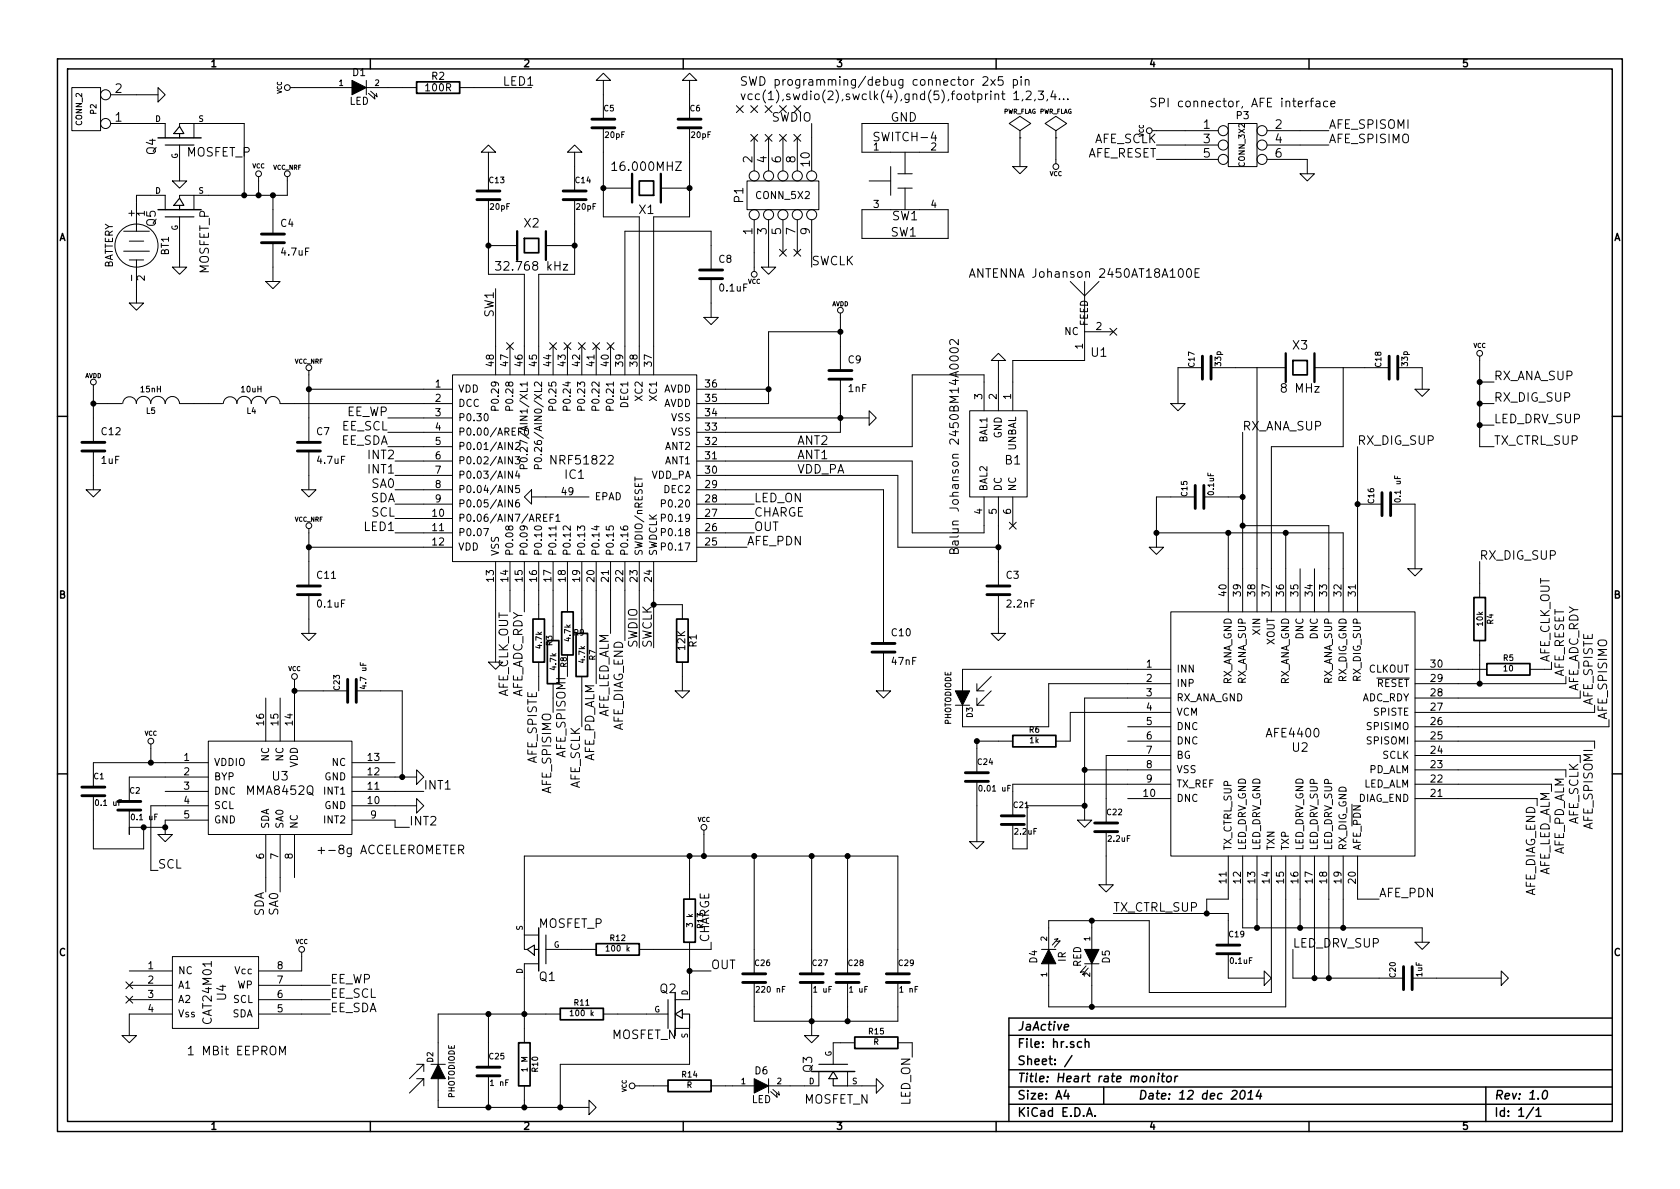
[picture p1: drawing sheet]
<svg xmlns="http://www.w3.org/2000/svg" width="297mm" height="210mm" viewBox="0 0 297 210" stroke-linecap="round" stroke-linejoin="round" font-family="sans-serif">
<g fill="none" stroke="#000" stroke-width=".25">
<path d="M10.2 10.4h276.6v189.7h-276.6zM11.9 12.2h273.2v186.1h-273.2zM65.5 10.4v1.8M120.8 10.4v1.8M176.1 10.4v1.8M231.4 10.4v1.8M27.9 37.1h7.7M27.9 24.4h7.7M10.2 73.6h1.7M285.1 73.6h1.7M10.2 136.8h1.7M285.1 136.8h1.7"/>
<path d="M95.2 164.1v7.6M119.4 175.5v7.6M65.5 198.3v1.8M120.8 198.3v1.8M143.5 189.5h7.6M176.1 198.3v1.8M178.4 183.1h106.7M178.4 189.2h106.7M178.4 195.3h106.7M178.4 192.2h106.7M188.2 181.7l.7-.2v-.3h-.6l-.2 .8 .2 .2 .5-.1M188.5 192.8l-.4 1h1"/>
<path d="M188.8 193.3v1.1M189.5 186.7l-1.3 1.9M191.2 184.3a.48 .48 0 0 0-.6 0v.8l.2 .1 .4-.1M191.9 184.3a.36 .36 0 0 1 .6 .1v.8M191.9 183.7v1.5M192.1 197.4l.5-1.5 .5 1.5M192.3 197h.7M193.6 197.3v.1M195.1 192.2v3.1M203.4 190.4l.3-.1 .3 .1v.9M203.5 190.3l-.2 1M204.8 190.3l-.1 1"/>
<path d="M204.9 189.8v.1M205.4 190.3h.5M205.6 189.8l-.1 1.3 .3 .2M206.4 190.4l.3-.1 .4 .1v.6l-.4 .3-.4-.1zM207.8 190.3l-.1 1M208.2 190.3l-.3 .1-.2 .2M219.6 192.9l.2-.1a.88 .88 0 0 1-.3 1.6l-.2-.3a1.17 1.17 0 0 1 .3-1.2zM220.6 194.4h.9M220.7 193.3l.5-.5-.1 1.6M222.6 192.8l-.5 1h1M222.9 193.3l-.1 1.1M231.4 198.3v1.8"/>
<path d="M262.7 192.2v6.1M271.1 195.8l-1.3 2M271.6 196.3l.4-.4v1.5M271.6 197.4h.9M272.9 193l.4-.2a.88 .88 0 0 1-.3 1.6l-.3-.3a1.19 1.19 0 0 1 .2-1.1zM285.1 180h-106.7v18.3"/>
</g>
<g fill="none" stroke="#000" stroke-width=".18">
<path d="M12.7 15.5h5.1v7.6h-5.1zM19.6 16.8h8.3M27.9 15.5l1.3 1.3-1.3 1.2zM51.3 15.5h10.9M64.8 14.2v2.6M64.8 15.5h8.9M65.2 16.5l1.1 1-.1-.6M65.5 16.1l1.2 1-.2-.6M81.3 15.5h12.7M106.7 12.9l1.2 1.3h-2.5zM106.7 14.2v6.9M120.6 14.2l1.3-1.3 1.3 1.3z"/>
<path d="M121.9 14.2v6.9M130.2 18.7l1.2 1.2M131.4 18.7l-1.2 1.2M132.7 18.7l1.3 1.2M134 18.7l-1.3 1.2M135.3 18.7l1.2 1.2M136.5 18.7l-1.2 1.2M137.8 18.7l1.2 1.2M139 18.7l-1.2 1.2M140.4 18.7l1.2 1.2M141.6 18.7l-1.2 1.2M173.8 13.7l.2-.1h.4l.2 .1 .1 .3-.1 .2-.9 .9h1"/>
<path d="M175.2 14.1l.8 1M176 14.1l-.8 1M177.3 13.6h-.7l-.1 .7 .2-.2 .5 .1 .2 .2-.1 .6-.2 .1-.6-.1M179.2 14.1a.48 .48 0 0 1 .6 .1v.8l-.2 .1-.4-.1M179.2 14.1v1.5M179.2 16.5l.5-.4v1.5M179.2 17.6h.9M180.5 13.6v.1M180.5 14.1v1M180.8 17.5l-.1 .4M181.3 14.2l.1-.1a.36 .36 0 0 1 .5 .2v.8M181.3 14.1v1"/>
<path d="M181.4 16.3l.3-.2h.3l.2 .2 .1 .2-.1 .3-.8 .8h.9M183 17.5l-.1 .4M183.6 16.1h.9l-.5 .6 .4 .1v.7l-.2 .1-.6-.1M185.2 17.5l-.1 .4M186.2 16l-.4 1.1h1M186.5 16.6v1M187.3 17.5v.1M188.1 17.5v.1M188.8 17.5v.1M231.3 17.9l-.2 .1-.2 .2M231.6 17.9h.6M232.2 17.4h-.3v.2v1.3"/>
<path d="M232.7 18h.6l.1 .9M233.4 18.3h-.5a.3 .3 0 0 0-.3 .3 .3 .3 0 0 0 .3 .3l.5-.1M234.7 18a.48 .48 0 0 0-.6 0v.8l.2 .1 .4-.1M235.3 18.4l.7-.1v-.3l-.5-.1-.2 .2 .1 .7h.6M19.6 21.8h9.6v2.6M29.2 37.1v-2.6h-5.1v6.4M30.5 32h2.5l-1.3 1.3zM31.7 25.6v6.4M31.7 38.3v8.9M34.3 34.5h-2.6v.5M34.3 21.8h-2.6v.5M34.3 21.8h8.9v12.7"/>
<path d="M34.3 21.8v2.6M34.3 34.5v2.6M45.7 31.2v3.3M48.3 34.5v6.9M50.8 31.2v3.3h-16.5M86.4 25.6l1.2 1.3h-2.5zM86.4 35.3v13.2h6.3v17.8M86.4 26.9v6.9M101.6 25.6l1.3 1.3h-2.6zM101.6 35.3v13.2h-6.4v17.8M101.6 26.9v6.9M106.7 22.6v15.7h6.3v28"/>
<path d="M106.7 33.3h5.1M108.2 29.1l.4-.5v1.5M108.2 30.1h.9M116.8 33.3h5.1M121.9 22.6v15.7h-6.3v28M132.1 32h12.7v5.1h-12.7zM132.7 23.8l1.3 1.2M133.3 38.9v9.1M133.3 24.4v5.8M134 23.8l-1.3 1.2M135.3 23.8l1.2 1.2M135.9 24.4v5.8"/>
<path d="M135.9 38.9v8.3M136.5 23.8l-1.2 1.2M137.8 23.8l1.2 1.2M138.4 24.4v5.8M138.4 38.9v5.8M139 23.8l-1.2 1.2M140.4 23.8l1.2 1.2M141 24.4v5.8M141 38.9v5.8M141.6 23.8l-1.2 1.2M143.5 21.8v8.4M143.5 38.9v5.8"/>
<path d="M152.4 37.1h15.2v5.1h-15.2zM152.4 21.8h15.2v5.1h-15.2zM153.7 32h3.8M157.5 29.5v5M158.7 33.3h2.6M158.7 30.7h2.6M160 26.9v3.8M160 33.3v3.8M179.1 29.5h2.5l-1.3 1.2zM180.3 24.4h.1M180.3 23.1l1.9-1.3-1.9-1.2-1.9 1.2 1.9 1.3v1.3M180.3 24.4v5.1"/>
<path d="M186.7 24.4h.1M186.7 23.1l1.9-1.3-1.9-1.2-1.9 1.2 1.9 1.3v1.3M186.7 24.4v4.6M204.5 23.1h10.9M204.5 25.6h10.9M204.5 28.2h10.9M217.2 21.8h5v7.7h-5zM224 23.1h10.9M224 25.6h10.9M224 28.2h7.1v2.5M229.9 30.7h2.5l-1.3 1.3zM21.9 40.9h4.5"/>
<path d="M21.9 44.4h4.5M22.9 53.6h2.5l-1.3 1.3zM22.9 42.6h2.5M22.9 46h2.5M24.1 46v7.6M30.5 47.2h2.5l-1.3 1.3zM47 49.8h2.5l-1.2 1.2zM48.3 42.9v6.9M86.4 43.4h5M87.6 46.2h.9l-.5 .6 .5 .2v.6l-.3 .2-.6-.2M87.6 51v15.3M96.5 43.4h5.1"/>
<path d="M99.6 46.8h.8l-.8 1h.8M124.5 56.1h2.5l-1.3 1.3zM125.7 47.7v-6.8h-15.2v25.4M125.7 49.3v6.8M134.6 47.2h2.6l-1.3 1.3zM137.8 44.1l1.2 1.2M139 44.1l-1.2 1.2M140.4 44.1l1.2 1.2M141.6 44.1l-1.2 1.2M148.6 55.4v10.1M148.6 58.7h-12.7v12.7h-12.7M171.4 49l.5-1.5 .5 1.5"/>
<path d="M171.5 48.6h.8M189.2 49.8l2.6 2.5 2.5-2.5M191.8 49.8v13.9h-12.7v8.9M191.8 58.7h5M196.2 58.1l1.3 1.2M197.5 58.1l-1.3 1.2M210 47.6l.2-.1a.86 .86 0 0 1 .5 .7 .86 .86 0 0 1-.4 .8 .82 .82 0 0 1-.6-.6 .82 .82 0 0 1 .3-.8zM211.3 48.3h.5M212 47.5h-.7v1.5h.7M16.5 68.1v10.1M16.5 71.4h5.1M16.5 79.8v6.8"/>
<path d="M21.7 71.3a1.19 1.19 0 0 1 1.2-1.1 1.19 1.19 0 0 1 1.2 1.2M24.1 71.3a1.27 1.27 0 0 1 1.3-1.2 1.27 1.27 0 0 1 1.2 1.3M26.6 71.3a1.27 1.27 0 0 1 1.3-1.2 1.27 1.27 0 0 1 1.3 1.3M29.2 71.3a1.24 1.24 0 0 1 1.3-1.2 1.24 1.24 0 0 1 1.2 1.3h7.7M39.5 71.3a1.19 1.19 0 0 1 1.2-1.1 1.19 1.19 0 0 1 1.2 1.2M41.9 71.3a1.27 1.27 0 0 1 1.3-1.2 1.27 1.27 0 0 1 1.2 1.3M44.4 71.3a1.27 1.27 0 0 1 1.3-1.2 1.27 1.27 0 0 1 1.3 1.3M47 71.3a1.24 1.24 0 0 1 1.3-1.2 1.24 1.24 0 0 1 1.2 1.3M49.5 71.4h30.5M54.6 65.5v12.7M54.6 79.8v6.8M54.6 68.8h25.4"/>
<path d="M68.6 73.9h11.4M68.6 76.4h11.4M68.6 79h11.4M80 66.3h43.2v33h-43.2zM85.7 73.3l.2-.2a.67 .67 0 0 1 .4 .7 .67 .67 0 0 1-.4 .6l-.2-.1-.1-.4zM87.5 72.5v-.6h-.5l-.1 .2v.4h1.2M89.6 60.6l1.2 1.2M90.1 72.5l-.1-.6h-.5l-.1 .2v.4h1.3M90.2 61.2v5.1M90.8 60.6l-1.2 1.2M91.2 78.4l.4-.2 .3 .4-.8 .9h.8M97.2 60.6l1.2 1.2"/>
<path d="M97.7 72.5l-.1-.6h-.4l-.2 .2v.4h1.3M97.8 61.2v5.1M98.4 60.6l-1.2 1.2M99.7 60.6l1.2 1.2M100.2 72.5v-.6h-.5l-.1 .2v.4h1.2M100.3 61.2v5.1M100.9 60.6l-1.2 1.2M102.3 60.6l1.2 1.2M102.8 72.5l-.1-.6h-.5l-.1 .2v.4h1.3M102.9 61.2v5.1M103.5 60.6l-1.2 1.2M104.8 60.6l1.2 1.2"/>
<path d="M105.3 72.5v-.6h-.5l-.2 .2v.4h1.3M105.4 61.2v5.1M106 60.6l-1.2 1.2M107.3 60.6l1.3 1.2M107.8 72.5v-.6h-.5l-.1 .2v.4h1.3M107.9 61.2v5.1M108.6 60.6l-1.3 1.2M123.2 68.8h12.7M123.2 73.9h30.5M148.6 67.1v9.3h-25.4M153.7 72.6l1.2 1.3-1.2 1.3zM168 63.2a.98 .98 0 0 1 1.4 .1 .82 .82 0 0 1-.6 .6 .82 .82 0 0 1-.8-.3z"/>
<path d="M168 61.7a.98 .98 0 0 1 1.4 .2 .82 .82 0 0 1-.6 .6 .82 .82 0 0 1-.8-.4zM169.4 60v1l-.8-.9-.2-.1-.3 .1-.2 .2v.4l.2 .2M171.4 72.6h10.2v15.3h-10.2zM174 72.6v-6.3h-12.7v12.7h-38.1M175.3 63.7l1.2-1.2 1.3 1.2zM176.5 63.7v8.9M207 71.4h2.5l-1.2 1.2zM212.6 65h-4.3v6.4M214.1 65h13.2M219.7 76.4v31.8M222.2 65v43.2M232.4 65h13.2"/>
<path d="M237.5 65v14h-12.7v29.2M240 79v29.2M247.1 65h4.4v3.8M250.2 68.8h2.5l-1.2 1.3zM261.6 63v16h2.6M261.6 71.4h2.6M261.6 75.2h2.6M261.6 67.6h2.6M15.2 86.6h2.6l-1.3 1.3zM53.3 86.6h2.6l-1.3 1.3zM54.6 93.5v10.1M54.6 96.8h25.4"/>
<path d="M69.8 81.5h10.2M69.8 84.1h10.2M69.8 86.6h10.2M69.8 89.1h10.2M69.8 91.7h10.2M69.8 94.2h10.2M85.5 93.5h.9l-.6 1.2M87.6 99.3v17.8M90 93.2l.2-.2h.2l.3 .2-.1 .4-.2 .1-.4-.1-.2-.5h-.3l-.1 .1 .1 .5h.3l.2-.2M90.2 99.3v8.9M91.1 80.8h.8l-.5 .4 .4 .2v.5l-.2 .1-.5-.1M91.4 83.3l-.2 .9h.7"/>
<path d="M91.7 88.4l-.3 .1a.87 .87 0 0 0 0 1.2l.4-.2v-.5l-.4-.1-.2 .2M91.7 83.7v.9M91.8 85.8h-.6v.7l.1-.2 .5 .2v.5l-.2 .1-.4-.1M92 81.1a.83 .83 0 0 1 1.2 .1 .69 .69 0 0 1-.6 .5 .69 .69 0 0 1-.7-.5zM92.5 93l.2 .2v.4l-.2 .1h-.4l-.2-.2v-.3l.3-.2a.97 .97 0 0 1 1 .2v.4M92.6 82.9v-.6l-.5-.1-.2 .2v.5h1.3M92.7 87.9l1.3-1.3v2.5zM92.7 99.3v8.9M94 87.9h10.1M94.6 93.2a.83 .83 0 0 1 1.2 .1 .69 .69 0 0 1-.7 .4 .69 .69 0 0 1-.6-.4zM94.6 81.1a.66 .66 0 0 1 .7-.2 .66 .66 0 0 1 .5 .5 .74 .74 0 0 1-1.3-.2zM95.1 82.9v-.6l-.5-.1-.1 .2v.5h1.3"/>
<path d="M95.2 99.3v10.2M96.1 91.5h.4M96.7 90.9h-.6v1.3h.6M97.3 91.5h.4M97.8 99.3v14M97.9 90.9h-.6v1.3M98.3 91.3l.4-.4v1.3M98.3 93.4h-1.3l.4 .3M98.3 92.2h.7M98.3 93v.7M100.3 99.3v8.9M100.8 93v.8l-.9-.8-.3 .2 .1 .5"/>
<path d="M102.1 93.8v-.8l.5 .4 .1-.3h.6l.1 .1-.1 .6M102.9 99.3v12.7M105.4 99.3v21.6M105.5 93v.7l-.9-.3M107.2 93.1v.6h.6l-.1-.2 .1-.4h.5l.2 .1-.2 .5M107.9 99.3v12.7M109.7 93.1l.1 .4a.87 .87 0 0 0 1.2 0l-.1-.4h-.6l-.1 .4 .3 .2M110.5 99.3v14M113 99.3v15.2M115.6 99.3v15.2M116.9 96.7l.7-.1v-.5l-.2-.1h-.5v1.3M116.9 94.1h.7v-.5l-.2-.1h-.5v1.2"/>
<path d="M116.9 91.6l.7-.1v-.4l-.2-.2h-.5v1.3M116.9 89h.7v-.5l-.2-.1h-.5v1.3M123.2 86.6h33v27.2M123.2 81.5h38.1v12.7h12.7v-6.3M123.2 84.1h35.5v12.7h17.8M123.2 89.1h10.1M123.2 91.7h10.1M123.2 94.2h10.1M123.2 96.8h8.9M168.7 97.4a.41 .41 0 0 1 .2-.4 .41 .41 0 0 1 .4 0l.1 .3v.6h-1.5l.1-.7 .2-.2 .4 .2 .1 .7M176.5 87.9v15.7M178.5 92.3l1.2 1.3"/>
<path d="M179.1 87.9v5.1M179.7 92.3l-1.2 1.3M203.2 96.8h2.5l-1.2 1.2zM204.5 94.2h33v14M211.3 87.9h-6.8v8.9M212.9 87.9h6.8M217.2 94.2v14M219.7 93h15.2v15.2M227.3 94.2v14M240 89.1h4.3M245.9 89.1h4.3v11.5M261.6 99.3v6.4"/>
<path d="M53.3 112h2.6l-1.3 1.3zM54.6 105.2v6.8M86.4 117.1h2.5l-1.3 1.3zM95.2 117.1v5.1M100.3 115.8v3.8M102.9 119.6v8.9M115.6 106.9h5v2.6M120.6 117.1v5.1M156.2 115.3v6.9M175.3 112h2.5l-1.3 1.3zM175.3 119.6l-2.6 2.6h1.3M176.5 105.2v6.8"/>
<path d="M207 108.2h43.2v43.2h-43.2zM207 118.4h-36.8v3.8M229.9 100.6v7.6M232.4 100.6v7.6M243.4 119.9h5.8M248.9 100.6h2.6l-1.3 1.2zM250.2 118.4h12.7M261.6 113.3v7.6M270.5 118.4h3.8M26.7 131.6v3.3M29.2 139.9h7.6M36.8 131.1h25.4v16.5h-25.4z"/>
<path d="M36.8 134.9h-20.3v4.3M36.8 137.4h-13.9v4.3M47 123.4v7.7M49.5 123.4v7.7M52.1 120.1v11M52.1 122.2h9.4M62.2 134.9h7.6M62.2 137.4h11.5M62.2 139.9h12.7M63 122.2h8.1v15.2M73.7 136.1l1.2 1.3-1.2 1.3zM119.4 122.2h2.5l-1.3 1.2z"/>
<path d="M154.9 122.2h2.6l-1.3 1.2zM168.9 124.7h2.5M172.7 120.9v1.3M172.7 123.4v1.3M172.7 138.2v10.6M175.3 122.2l-2.6 2.5h1.3M178.7 138.9h-.5v1M179.1 131.1h-6.4v5.5M191.8 136.1h15.2M199.4 128.5h7.6M199.4 131.1h7.6M207 138.7h-27.9v5.6"/>
<path d="M207 123.4h-15.2v21.6M207 120.9h-21.6v7.6h-15.2v-3.8M207 126h-17.8v5.1h-2.5M207 133.6h-11.4v11.9M250.2 120.9h26.7M250.2 123.4h29.2M250.2 126h31.7M250.2 131.1h31.7v1.2M250.2 133.6h29.2M250.2 136.1h26.7M250.2 138.7h24.1v1.2M284.5 127.2v1.3h-34.3"/>
<path d="M16.5 140.7v9.4h8.9v-3.8M22.9 143.3v4.3M22.9 146.3h6.3M27.9 147.6h2.6l-1.3 1.2zM36.8 142.5h-10.1v11.4h1.2M36.8 145h-7.6v2.6M47 147.6v10.1M49.5 147.6v10.1M52.1 147.6v7.6M62.2 142.5h11.5M62.2 145h7.6v1.3h2.6M73.7 141.2l1.2 1.3-1.2 1.3z"/>
<path d="M81.1 150.3l.7-.1 .2-.2-.1-.4-.2-.2h-.6v1.6M81.5 150.3l.5 .7M121.9 151.4v7.6M124.5 146.8v4.6M133.3 151.4v20.8M143.5 151.4v20.8M149.9 151.4v20.8M171.4 148.8h2.6l-1.3 1.3zM190.5 145h2.5l-1.2 1.3zM191.8 142.5h-10.2v7.6h-2.5v-4.3M194.3 156.5h2.5l-1.2 1.2zM195.6 147.1v9.4"/>
<path d="M199.4 141.2h7.6M217.2 151.4v7.6h-3.8v2.5M219.7 151.4v12.7h31.8v2.5M222.2 151.4v12.7M224.8 151.4v24.1h-21.6v-12.7h-17.8v5.1M227.3 151.4v26.6h-41.9v-7.6M229.9 151.4v12.7M232.4 151.4v21.6M234.9 151.4v21.6M237.5 151.4v12.7M239 142.2v3.9M240 151.4v7.6h3.8"/>
<path d="M250.2 141.2h21.6v1.3M22.3 173.6l1.2 1.2M22.3 176.2l1.2 1.2M22.9 171.7h7.6M22.9 174.2h7.6M22.9 176.8h7.6M23.5 173.6l-1.2 1.2M23.5 176.2l-1.2 1.2M30.5 169.2h15.2v12.7h-15.2zM30.5 179.3h-7.6v3.8M45.7 174.2h12.7M45.7 176.8h12.7"/>
<path d="M45.7 179.3h12.7M53.3 168.4v3.3h-7.6M86.4 179.3v9.4M92.7 165.3v2.6h.5M92.7 165.3v-13.9h66v20.8M92.7 165.3h2.5M95.2 170.4h-2.5v14M96.5 167.9h8.9M99.1 179.3h-21.6v8.9M106.7 179.3h11.4M121.9 166.6v10.2h-2.5M121.9 171.7h3.8"/>
<path d="M125.7 166.6v1.3h-12.7M133.3 173.7v6.9h25.4v-6.9M143.5 173.7v9.4M149.9 173.7v6.9M184.1 167.9h2.6M186.4 166.1l.7-.1-1 1.1M186.8 166.5l.7-.1-1.1 1.1M191.8 170.4h2.5M192 170.8l-1 1.2 .6-.2M192.4 171.2l-1 1.1 .6-.1M193 162.8v5.1M193 170.4v7.6"/>
<path d="M196.8 161.5h20.4v5.6M217.2 168.7v4.3h6.3M223.5 171.7l1.3 1.3-1.3 1.2zM228.6 167.9v5.1h19.6M249.7 173h15.7M250.2 166.6h2.5l-1.2 1.3zM265.4 171.7l1.3 1.3-1.3 1.2zM21.6 183.1h2.5l-1.2 1.3zM49.4 186.5v-1.5l.5 1.1 .5-1.1v1.5M73.7 190.7h1.2l-2.5 2.6M73.7 188.2h1.2l-2.5 2.5M74.9 188.2v1.3"/>
<path d="M74.9 190.7v1.3M76.2 188.2h2.5M77.5 190.7v5.1h26.6M86.4 190.2v5.6M92.7 192v3.8M104.1 194.6l1.3 1.2-1.3 1.3zM112.3 192h5.8M119.4 181.9h2.5v6.3h-22.8v7.6M125.7 192h7.6M135.9 190.7v2.6M136.3 193l1.1 1.1-.1-.7M136.7 192.7l1.1 1-.1-.7"/>
<path d="M142.2 183.1h2.6l-1.3 1.3zM144.8 189.5v2.5h-8.9M149.9 189.5v2.5h5M151.1 184.4h-3.8v3.8M154.9 190.7l1.3 1.3-1.3 1.3zM158.7 184.4h2.6v2.5"/>
<circle cx="18.7" cy="16.8" r=".89"/>
<circle cx="50.8" cy="15.5" r=".51"/>
<circle cx="18.7" cy="21.8" r=".89"/>
<circle cx="45.7" cy="30.7" r=".51"/>
<circle cx="50.8" cy="30.7" r=".51"/>
<circle cx="133.3" cy="38" r=".89"/>
<circle cx="133.3" cy="31.1" r=".89"/>
<circle cx="135.9" cy="31.1" r=".89"/>
<circle cx="135.9" cy="38" r=".89"/>
<circle cx="138.4" cy="38" r=".89"/>
<circle cx="138.4" cy="31.1" r=".89"/>
<circle cx="141" cy="31.1" r=".89"/>
<circle cx="141" cy="38" r=".89"/>
<circle cx="143.5" cy="31.1" r=".89"/>
<circle cx="143.5" cy="38" r=".89"/>
<circle cx="186.7" cy="29.5" r=".51"/>
<circle cx="203.2" cy="23.1" r=".51"/>
<circle cx="216.3" cy="28.2" r=".89"/>
<circle cx="216.3" cy="25.6" r=".89"/>
<circle cx="216.3" cy="23.1" r=".89"/>
<circle cx="223.1" cy="25.6" r=".89"/>
<circle cx="223.1" cy="23.1" r=".89"/>
<circle cx="223.1" cy="28.2" r=".89"/>
<circle cx="24.1" cy="43.4" r="3.8"/>
<circle cx="133.4" cy="48.5" r=".51"/>
<circle cx="148.6" cy="54.9" r=".51"/>
<circle cx="16.5" cy="67.6" r=".51"/>
<circle cx="54.6" cy="65" r=".51"/>
<circle cx="261.6" cy="62.5" r=".51"/>
<circle cx="54.6" cy="93" r=".51"/>
<circle cx="52.1" cy="119.6" r=".51"/>
<circle cx="26.7" cy="131.1" r=".51"/>
<circle cx="124.5" cy="146.3" r=".51"/>
<circle cx="53.3" cy="167.9" r=".51"/>
<circle cx="111.8" cy="192" r=".51"/>
</g>
<g fill="none" stroke="#000" stroke-width=".51">
<path d="M84.3 35.3h4.1M84.3 33.8h4.1M99.6 35.3h4M99.6 33.8h4M104.6 22.6h4.1M104.6 21.1h4.1M119.9 22.6h4.1M119.9 21.1h4.1M46.2 42.9h4.1M46.2 41.4h4.1M123.7 49.3h4.1M123.7 47.7h4.1"/>
<path d="M14.5 79.8h4M14.5 78.2h4M52.6 79.8h4M52.6 78.2h4M146.6 67.1h4M146.6 65.5h4M212.6 63v4.1M214.1 63v4.1M245.6 63v4.1M247.1 63v4.1M211.3 85.8v4.1M212.9 85.8v4.1"/>
<path d="M244.3 87.1v4.1M245.9 87.1v4.1M52.6 105.2h4M52.6 103.6h4M154.2 115.3h4M154.2 113.8h4M174.5 105.2h4.1M174.5 103.6h4.1M14.5 139.2h4M61.5 120.1v4.1M63 120.1v4.1M170.7 138.2h4.1"/>
<path d="M170.7 136.6h4.1M14.5 140.7h4M20.8 143.3h4.1M20.8 141.7h4.1M177 145.8h4.1M177 144.3h4.1M193.5 147.1h4.1M193.5 145.5h4.1M131.3 173.7h4.1M131.3 172.2h4.1M141.5 173.7h4M141.5 172.2h4"/>
<path d="M147.8 173.7h4.1M147.8 172.2h4.1M156.7 173.7h4.1M156.7 172.2h4.1M215.1 168.7h4.1M215.1 167.1h4.1M248.2 170.9v4.1M249.7 170.9v4.1M84.3 190.2h4.1M84.3 188.7h4.1"/>
</g>
<g fill="none" stroke="#000" stroke-width=".3">
<path d="M73.7 14.5h7.6v2h-7.6zM113 32h2.6v2.5h-2.6zM92.7 42.2h2.5v2.5h-2.5zM228.6 63.7h2.5v2.6h-2.5zM94.2 109.5h2.1v7.6h-2.1zM96.8 113.3h2v7.6h-2zM99.3 108.2h2v7.6h-2zM101.9 112h2v7.6h-2zM119.6 109.5h2.1v7.6h-2.1zM260.6 105.7h2v7.6h-2zM262.9 117.3h7.6v2.1h-7.6zM179.1 130h7.6v2.1h-7.6z"/>
<path d="M120.9 159h2v7.6h-2zM99.1 178.3h7.6v2h-7.6zM105.4 166.9h7.6v2h-7.6zM91.7 184.4h2v7.6h-2zM118.1 191h7.6v2h-7.6zM151.1 183.4h7.6v2h-7.6z"/>
</g>
<path d="M62.2 14.2l2.6 1.3-2.6 1.3zM168.9 122.2h2.5l-1.2 2.5zM185.4 167.9l1.3 2.5h-2.6zM191.8 167.9h2.5l-1.3 2.5zM77.5 188.2l1.2 2.5h-2.5zM133.3 190.7l2.6 1.3-2.6 1.3z" fill="#000" stroke="#000" stroke-width=".18"/>
<path d="M111.8 30.7v5.1M116.8 30.7v5.1M91.4 40.9v5.1M96.5 40.9v5.1M227.3 62.5v5.1M232.4 62.5v5.1" fill="none" stroke="#000" stroke-width=".41"/>
<g fill="none" stroke="#000" stroke-width=".2">
<path d="M29.2 38.3h5.1M29.2 25.6h5.1M31.7 35l.8 1.3h-1.8zM31.7 22.3l.8 1.3h-1.8zM31.7 23.6v.8M31.7 36.3v.8M93.2 167.9l1.3-.8v1.8zM94.5 167.9h.7M96.5 165.3v5.1M118.1 176.8v5.1M119.4 179.3l1.2-.7v1.5zM120.6 179.3h1.3v2.6"/>
<path d="M144.8 188.2h5.1M147.3 190.7v1.3h2.6M147.3 189.5l.8 1.2h-1.5z"/>
</g>
<g fill="#000" stroke="#000" stroke-width=".25">
<circle cx="43.2" cy="34.5" r=".41"/>
<circle cx="45.7" cy="34.5" r=".41"/>
<circle cx="48.3" cy="34.5" r=".41"/>
<circle cx="106.7" cy="33.3" r=".41"/>
<circle cx="121.9" cy="33.3" r=".41"/>
<circle cx="86.4" cy="43.4" r=".41"/>
<circle cx="101.6" cy="43.4" r=".41"/>
<circle cx="148.6" cy="58.7" r=".41"/>
<circle cx="16.5" cy="71.4" r=".41"/>
<circle cx="54.6" cy="68.8" r=".41"/>
<circle cx="135.9" cy="68.8" r=".41"/>
<circle cx="148.6" cy="73.9" r=".41"/>
<circle cx="261.6" cy="71.4" r=".41"/>
<circle cx="261.6" cy="67.6" r=".41"/>
<circle cx="261.6" cy="75.2" r=".41"/>
<circle cx="54.6" cy="96.8" r=".41"/>
<circle cx="176.5" cy="96.8" r=".41"/>
<circle cx="204.5" cy="94.2" r=".41"/>
<circle cx="217.2" cy="94.2" r=".41"/>
<circle cx="219.7" cy="93" r=".41"/>
<circle cx="219.7" cy="87.9" r=".41"/>
<circle cx="227.3" cy="94.2" r=".41"/>
<circle cx="240" cy="89.1" r=".41"/>
<circle cx="26.7" cy="134.9" r=".41"/>
<circle cx="52.1" cy="122.2" r=".41"/>
<circle cx="71.1" cy="137.4" r=".41"/>
<circle cx="172.7" cy="131.1" r=".41"/>
<circle cx="191.8" cy="136.1" r=".41"/>
<circle cx="261.6" cy="120.9" r=".41"/>
<circle cx="25.4" cy="146.3" r=".41"/>
<circle cx="29.2" cy="146.3" r=".41"/>
<circle cx="121.9" cy="151.4" r=".41"/>
<circle cx="124.5" cy="151.4" r=".41"/>
<circle cx="133.3" cy="151.4" r=".41"/>
<circle cx="143.5" cy="151.4" r=".41"/>
<circle cx="149.9" cy="151.4" r=".41"/>
<circle cx="191.8" cy="142.5" r=".41"/>
<circle cx="86.4" cy="179.3" r=".41"/>
<circle cx="92.7" cy="179.3" r=".41"/>
<circle cx="121.9" cy="171.7" r=".41"/>
<circle cx="193" cy="178" r=".41"/>
<circle cx="193" cy="162.8" r=".41"/>
<circle cx="213.4" cy="161.5" r=".41"/>
<circle cx="222.2" cy="164.1" r=".41"/>
<circle cx="229.9" cy="164.1" r=".41"/>
<circle cx="232.4" cy="173" r=".41"/>
<circle cx="234.9" cy="173" r=".41"/>
<circle cx="237.5" cy="164.1" r=".41"/>
<circle cx="86.4" cy="195.8" r=".41"/>
<circle cx="92.7" cy="195.8" r=".41"/>
<circle cx="99.1" cy="195.8" r=".41"/>
<circle cx="143.5" cy="180.6" r=".41"/>
<circle cx="149.9" cy="180.6" r=".41"/>
</g>
<g font-size="2.1">
<text x="20.4" y="16.5">2</text>
<text x="88.9" y="15.2">LED1</text>
<text x="130.8" y="15.2">SWD programming/debug connector 2x5 pin</text>
<text x="130.8" y="17.8">vcc(1),swdio(2),swclk(4),gnd(5),footprint 1,2,3,4...</text>
<text x="20.4" y="21.6">1</text>
<text x="136.3" y="21.6">SWDIO</text>
<text x="157.5" y="21.6">GND</text>
<text x="203.2" y="19">SPI connector, AFE interface</text>
<text x="212.8" y="22.9">1</text>
<text x="225.5" y="22.9">2</text>
<text x="234.9" y="22.9">AFE_SPISOMI</text>
<text x="27.6" y="27.3" transform="rotate(-90 27.6 27.3)">Q4</text>
<text x="33" y="27.8">MOSFET_P</text>
<text x="133.1" y="28.8" transform="rotate(-90 133.1 28.8)">2</text>
<text x="135.6" y="28.8" transform="rotate(-90 135.6 28.8)">4</text>
<text x="138.2" y="28.8" transform="rotate(-90 138.2 28.8)">6</text>
<text x="140.7" y="28.8" transform="rotate(-90 140.7 28.8)">8</text>
<text x="143.3" y="29.4" transform="rotate(-90 143.3 29.4)">10</text>
<text x="154.9" y="25.1">SWITCH-4</text>
<text x="192" y="27.9">AFE_RESET</text>
<text x="193.3" y="25.4">AFE_SCLK</text>
<text x="212.8" y="25.4">3</text>
<text x="212.8" y="27.9">5</text>
<text x="225.5" y="25.4">4</text>
<text x="225.5" y="27.9">6</text>
<text x="234.9" y="25.4">AFE_SPISIMO</text>
<text x="108.7" y="30.3">16.000MHZ</text>
<text x="131.5" y="35.8" transform="rotate(-90 131.5 35.8)">P1</text>
<text x="27.6" y="40" transform="rotate(-90 27.6 40)">Q5</text>
<text x="92.7" y="40.3">X2</text>
<text x="113" y="37.9">X1</text>
<text x="133.1" y="41.5" transform="rotate(-90 133.1 41.5)">1</text>
<text x="135.6" y="41.5" transform="rotate(-90 135.6 41.5)">3</text>
<text x="138.2" y="41.5" transform="rotate(-90 138.2 41.5)">5</text>
<text x="140.7" y="41.5" transform="rotate(-90 140.7 41.5)">7</text>
<text x="143.3" y="41.5" transform="rotate(-90 143.3 41.5)">9</text>
<text x="157.5" y="41.9">SW1</text>
<text x="157.7" y="39">SW1</text>
<text x="88.6" y="47.9">32.768 kHz</text>
<text x="143.5" y="47">SWCLK</text>
<text x="37" y="48.5" transform="rotate(-90 37 48.5)">MOSFET_P</text>
<text x="172.8" y="49.2">ANTENNA Johanson 2450AT18A100E</text>
<text x="87.4" y="56.1" transform="rotate(-90 87.4 56.1)">SW1</text>
<text x="193" y="63.2">U1</text>
<text x="228.6" y="61.9">X3</text>
<text x="226.8" y="69.5">8 MHz</text>
<text x="264.2" y="67.3">RX_ANA_SUP</text>
<text x="264.2" y="71.1">RX_DIG_SUP</text>
<text x="60.3" y="76.2">EE_SCL</text>
<text x="61.1" y="73.7">EE_WP</text>
<text x="219.7" y="76.2">RX_ANA_SUP</text>
<text x="264.2" y="74.9">LED_DRV_SUP</text>
<text x="60.1" y="78.7">EE_SDA</text>
<text x="65.3" y="83.8">INT1</text>
<text x="65.3" y="81.3">INT2</text>
<text x="97.7" y="82.2">NRF51822</text>
<text x="141" y="78.7">ANT2</text>
<text x="141" y="81.3">ANT1</text>
<text x="141" y="83.8">VDD_PA</text>
<text x="177.7" y="82.2">B1</text>
<text x="240" y="78.7">RX_DIG_SUP</text>
<text x="264.2" y="78.7">TX_CTRL_SUP</text>
<text x="65.4" y="88.9">SDA</text>
<text x="65.7" y="86.4">SA0</text>
<text x="99.9" y="84.8">IC1</text>
<text x="133.3" y="88.9">LED_ON</text>
<text x="64.4" y="94">LED1</text>
<text x="65.6" y="91.4">SCL</text>
<text x="133.3" y="91.4">CHARGE</text>
<text x="133.3" y="94">OUT</text>
<text x="169.6" y="95.9" transform="rotate(-90 169.6 95.9)">Balun Johanson 2450BM14A0002</text>
<text x="132.1" y="96.5">AFE_PDN</text>
<text x="261.6" y="99.1">RX_DIG_SUP</text>
<text x="112.8" y="114.5" transform="rotate(-90 112.8 114.5)">SWDIO</text>
<text x="115.3" y="114.5" transform="rotate(-90 115.3 114.5)">SWCLK</text>
<text x="274.1" y="117.1" transform="rotate(-90 274.1 117.1)">AFE_CLK_OUT</text>
<text x="276.6" y="119.6" transform="rotate(-90 276.6 119.6)">AFE_RESET</text>
<text x="89.9" y="123.6" transform="rotate(-90 89.9 123.6)">AFE_CLK_OUT</text>
<text x="92.5" y="123.9" transform="rotate(-90 92.5 123.9)">AFE_ADC_RDY</text>
<text x="279.1" y="122.2" transform="rotate(-90 279.1 122.2)">AFE_ADC_RDY</text>
<text x="281.7" y="124.7" transform="rotate(-90 281.7 124.7)">AFE_SPISTE</text>
<text x="107.7" y="127.5" transform="rotate(-90 107.7 127.5)">AFE_LED_ALM</text>
<text x="110.2" y="129.7" transform="rotate(-90 110.2 129.7)">AFE_DIAG_END</text>
<text x="224.1" y="130.5">AFE4400</text>
<text x="284.2" y="127.2" transform="rotate(-90 284.2 127.2)">AFE_SPISIMO</text>
<text x="95" y="135.1" transform="rotate(-90 95 135.1)">AFE_SPISTE</text>
<text x="100.1" y="133.9" transform="rotate(-90 100.1 133.9)">AFE_SPISOMI</text>
<text x="105.2" y="135" transform="rotate(-90 105.2 135)">AFE_PD_ALM</text>
<text x="228.5" y="133">U2</text>
<text x="43.8" y="140.6">MMA8452Q</text>
<text x="48.2" y="138.1">U3</text>
<text x="74.9" y="139.7">INT1</text>
<text x="97.5" y="140.3" transform="rotate(-90 97.5 140.3)">AFE_SPISIMO</text>
<text x="102.6" y="139.7" transform="rotate(-90 102.6 139.7)">AFE_SCLK</text>
<text x="72.4" y="146">INT2</text>
<text x="279.1" y="146.1" transform="rotate(-90 279.1 146.1)">AFE_SCLK</text>
<text x="281.7" y="146.6" transform="rotate(-90 281.7 146.6)">AFE_SPISOMI</text>
<text x="27.9" y="153.7">SCL</text>
<text x="55.9" y="151.1">+-8g ACCELEROMETER</text>
<text x="274.1" y="155.4" transform="rotate(-90 274.1 155.4)">AFE_LED_ALM</text>
<text x="276.6" y="151.6" transform="rotate(-90 276.6 151.6)">AFE_PD_ALM</text>
<text x="49.3" y="161.9" transform="rotate(-90 49.3 161.9)">SA0</text>
<text x="196.8" y="161.3">TX_CTRL_SUP</text>
<text x="243.8" y="158.7">AFE_PDN</text>
<text x="271.5" y="158.9" transform="rotate(-90 271.5 158.9)">AFE_DIAG_END</text>
<text x="46.7" y="162.2" transform="rotate(-90 46.7 162.2)">SDA</text>
<text x="95.2" y="164.2">MOSFET_P</text>
<text x="125.5" y="166.6" transform="rotate(-90 125.5 166.6)">CHARGE</text>
<text x="228.6" y="167.6">LED_DRV_SUP</text>
<text x="58.4" y="174">EE_WP</text>
<text x="95.4" y="173.6">Q1</text>
<text x="125.7" y="171.4">OUT</text>
<text x="40.1" y="176.9" transform="rotate(-90 40.1 176.9)">U4</text>
<text x="58.4" y="176.5">EE_SCL</text>
<text x="58.4" y="179.1">EE_SDA</text>
<text x="116.7" y="175.7">Q2</text>
<text x="37.5" y="180.9" transform="rotate(-90 37.5 180.9)">CAT24M01</text>
<text x="108.2" y="183.8">MOSFET_N</text>
<text x="179.9" y="185.4">File: hr.sch</text>
<text x="179.9" y="182.3">JaActive</text>
<text x="33" y="186.7">1 MBit EEPROM</text>
<text x="143.7" y="189.6" transform="rotate(-90 143.7 189.6)">Q3</text>
<text x="179.9" y="191.5">Title: Heart rate monitor</text>
<text x="179.9" y="188.4">Sheet: /</text>
<text x="142.2" y="195.2">MOSFET_N</text>
<text x="161" y="195.5" transform="rotate(-90 161 195.5)">LED_ON</text>
<text x="179.9" y="197.6">KiCad E.D.A.</text>
<text x="179.9" y="194.5">Size: A4</text>
<text x="201.2" y="194.5">Date: 12 dec 2014</text>
<text x="264.2" y="194.5">Rev: 1.0</text>
<text x="264.2" y="197.6">Id: 1/1</text>
</g>
<g font-size="1.8">
<text x="37.3" y="11.9">1</text>
<text x="92.7" y="11.9">2</text>
<text x="148" y="11.9">3</text>
<text x="203.3" y="11.9">4</text>
<text x="258.6" y="11.9">5</text>
<text x="62.4" y="13.5">D1</text>
<text x="75.4" y="16.2">100R</text>
<text x="76.4" y="14.2">R2</text>
<text x="61.7" y="18.6">LED</text>
<text x="218.6" y="21.1">P3</text>
<text x="154.5" y="26.7">1</text>
<text x="164.6" y="26.7">2</text>
<text x="133.8" y="35.2">CONN_5X2</text>
<text x="23.9" y="38.2" transform="rotate(-90 23.9 38.2)">+</text>
<text x="25.7" y="38.2" transform="rotate(-90 25.7 38.2)">1</text>
<text x="49.7" y="40.2">C4</text>
<text x="154.5" y="36.8">3</text>
<text x="164.6" y="36.8">4</text>
<text x="10.4" y="42.7">A</text>
<text x="20" y="47.6" transform="rotate(-90 20 47.6)">BATTERY</text>
<text x="29.9" y="45.1" transform="rotate(-90 29.9 45.1)">BT1</text>
<text x="49.9" y="45.3">4.7uF</text>
<text x="127.1" y="46.5">C8</text>
<text x="285.3" y="42.7">A</text>
<text x="23.9" y="49.4" transform="rotate(-90 23.9 49.4)">-</text>
<text x="25.7" y="49.6" transform="rotate(-90 25.7 49.6)">2</text>
<text x="127.3" y="51.6">0.1uF</text>
<text x="188.2" y="59.3">NC</text>
<text x="192.4" y="57.7" transform="rotate(-90 192.4 57.7)">FEED</text>
<text x="193.8" y="58.4">2</text>
<text x="87.4" y="64.7" transform="rotate(-90 87.4 64.7)">48</text>
<text x="89.9" y="64.7" transform="rotate(-90 89.9 64.7)">47</text>
<text x="92.5" y="64.7" transform="rotate(-90 92.5 64.7)">46</text>
<text x="95" y="64.7" transform="rotate(-90 95 64.7)">45</text>
<text x="97.5" y="64.7" transform="rotate(-90 97.5 64.7)">44</text>
<text x="100.1" y="64.7" transform="rotate(-90 100.1 64.7)">43</text>
<text x="102.6" y="64.7" transform="rotate(-90 102.6 64.7)">42</text>
<text x="105.2" y="64.7" transform="rotate(-90 105.2 64.7)">41</text>
<text x="107.7" y="64.7" transform="rotate(-90 107.7 64.7)">40</text>
<text x="110.2" y="64.7" transform="rotate(-90 110.2 64.7)">39</text>
<text x="112.8" y="64.7" transform="rotate(-90 112.8 64.7)">38</text>
<text x="115.3" y="64.7" transform="rotate(-90 115.3 64.7)">37</text>
<text x="150" y="64.3">C9</text>
<text x="191.5" y="61.7" transform="rotate(-90 191.5 61.7)">1</text>
<text x="77" y="68.6">1</text>
<text x="77" y="71.1">2</text>
<text x="81" y="69.5">VDD</text>
<text x="88.3" y="71.9" transform="rotate(-90 88.3 71.9)">P0.29</text>
<text x="90.8" y="71.9" transform="rotate(-90 90.8 71.9)">P0.28</text>
<text x="98.4" y="71.9" transform="rotate(-90 98.4 71.9)">P0.25</text>
<text x="101" y="71.9" transform="rotate(-90 101 71.9)">P0.24</text>
<text x="103.5" y="71.9" transform="rotate(-90 103.5 71.9)">P0.23</text>
<text x="106" y="71.9" transform="rotate(-90 106 71.9)">P0.22</text>
<text x="108.6" y="71.9" transform="rotate(-90 108.6 71.9)">P0.21</text>
<text x="113.7" y="70.7" transform="rotate(-90 113.7 70.7)">XC2</text>
<text x="116.2" y="70.7" transform="rotate(-90 116.2 70.7)">XC1</text>
<text x="117.2" y="69.5">AVDD</text>
<text x="124.8" y="71.1">35</text>
<text x="124.8" y="68.6">36</text>
<text x="150" y="69.4">1nF</text>
<text x="173.7" y="70.6" transform="rotate(-90 173.7 70.6)">3</text>
<text x="176.3" y="70.6" transform="rotate(-90 176.3 70.6)">2</text>
<text x="178.8" y="70.6" transform="rotate(-90 178.8 70.6)">1</text>
<text x="18" y="77">C12</text>
<text x="56" y="77">C7</text>
<text x="77" y="73.7">3</text>
<text x="77" y="76.2">4</text>
<text x="81" y="72">DCC</text>
<text x="81" y="74.5">P0.30</text>
<text x="81" y="77.1">P0.00/AREF0</text>
<text x="111.1" y="72" transform="rotate(-90 111.1 72)">DEC1</text>
<text x="117.2" y="72">AVDD</text>
<text x="118.6" y="77.1">VSS</text>
<text x="118.6" y="74.5">VSS</text>
<text x="124.8" y="76.2">33</text>
<text x="124.8" y="73.7">34</text>
<text x="177.2" y="77.6" transform="rotate(-90 177.2 77.6)">GND</text>
<text x="17.9" y="82.1">1uF</text>
<text x="56.2" y="82.1">4.7uF</text>
<text x="77" y="78.7">5</text>
<text x="77" y="81.3">6</text>
<text x="77" y="83.8">7</text>
<text x="81" y="79.6">P0.01/AIN2</text>
<text x="81" y="82.2">P0.02/AIN3</text>
<text x="93.3" y="80.2" transform="rotate(-90 93.3 80.2)">P0.27/AIN1/XL1</text>
<text x="95.9" y="80.2" transform="rotate(-90 95.9 80.2)">P0.26/AIN0/XL2</text>
<text x="117.6" y="82.2">ANT1</text>
<text x="117.6" y="79.6">ANT2</text>
<text x="124.8" y="83.8">30</text>
<text x="124.8" y="81.3">31</text>
<text x="124.8" y="78.7">32</text>
<text x="174.6" y="78.3" transform="rotate(-90 174.6 78.3)">BAL1</text>
<text x="179.7" y="79.9" transform="rotate(-90 179.7 79.9)">UNBAL</text>
<text x="77" y="86.4">8</text>
<text x="77" y="88.9">9</text>
<text x="81" y="84.7">P0.03/AIN4</text>
<text x="81" y="87.2">P0.04/AIN5</text>
<text x="81" y="89.8">P0.05/AIN6</text>
<text x="99.4" y="87.6">49</text>
<text x="105.2" y="88.5">EPAD</text>
<text x="115" y="84.7">VDD_PA</text>
<text x="117.4" y="87.2">DEC2</text>
<text x="117.6" y="89.8">P0.20</text>
<text x="124.8" y="88.9">28</text>
<text x="124.8" y="86.4">29</text>
<text x="174.6" y="86.9" transform="rotate(-90 174.6 86.9)">BAL2</text>
<text x="177.2" y="86.9" transform="rotate(-90 177.2 86.9)">DC</text>
<text x="179.7" y="86.9" transform="rotate(-90 179.7 86.9)">NC</text>
<text x="76.5" y="91.4">10</text>
<text x="76.5" y="94">11</text>
<text x="81" y="92.3">P0.06/AIN7/AREF1</text>
<text x="81" y="94.9">P0.07</text>
<text x="117.6" y="94.9">P0.18</text>
<text x="117.6" y="92.3">P0.19</text>
<text x="124.8" y="94">26</text>
<text x="124.8" y="91.4">27</text>
<text x="173.7" y="90.9" transform="rotate(-90 173.7 90.9)">4</text>
<text x="176.3" y="90.9" transform="rotate(-90 176.3 90.9)">5</text>
<text x="178.8" y="90.9" transform="rotate(-90 178.8 90.9)">6</text>
<text x="76.5" y="96.5">12</text>
<text x="81" y="97.4">VDD</text>
<text x="88.3" y="98.3" transform="rotate(-90 88.3 98.3)">VSS</text>
<text x="90.8" y="98.3" transform="rotate(-90 90.8 98.3)">P0.08</text>
<text x="93.3" y="98.3" transform="rotate(-90 93.3 98.3)">P0.09</text>
<text x="95.9" y="98.3" transform="rotate(-90 95.9 98.3)">P0.10</text>
<text x="98.4" y="98.3" transform="rotate(-90 98.4 98.3)">P0.11</text>
<text x="101" y="98.3" transform="rotate(-90 101 98.3)">P0.12</text>
<text x="103.5" y="98.3" transform="rotate(-90 103.5 98.3)">P0.13</text>
<text x="106" y="98.3" transform="rotate(-90 106 98.3)">P0.14</text>
<text x="108.6" y="98.3" transform="rotate(-90 108.6 98.3)">P0.15</text>
<text x="111.1" y="98.3" transform="rotate(-90 111.1 98.3)">P0.16</text>
<text x="113.7" y="98.3" transform="rotate(-90 113.7 98.3)">SWDIO/nRESET</text>
<text x="116.2" y="98.3" transform="rotate(-90 116.2 98.3)">SWDCLK</text>
<text x="117.6" y="97.4">P0.17</text>
<text x="124.8" y="96.5">25</text>
<text x="10.4" y="105.9">B</text>
<text x="56.1" y="102.4">C11</text>
<text x="56.2" y="107.5">0.1uF</text>
<text x="87.4" y="102.8" transform="rotate(-90 87.4 102.8)">13</text>
<text x="89.9" y="102.8" transform="rotate(-90 89.9 102.8)">14</text>
<text x="92.5" y="102.8" transform="rotate(-90 92.5 102.8)">15</text>
<text x="95" y="102.8" transform="rotate(-90 95 102.8)">16</text>
<text x="97.5" y="102.8" transform="rotate(-90 97.5 102.8)">17</text>
<text x="100.1" y="102.8" transform="rotate(-90 100.1 102.8)">18</text>
<text x="102.6" y="102.8" transform="rotate(-90 102.6 102.8)">19</text>
<text x="105.2" y="102.8" transform="rotate(-90 105.2 102.8)">20</text>
<text x="107.7" y="102.8" transform="rotate(-90 107.7 102.8)">21</text>
<text x="110.2" y="102.8" transform="rotate(-90 110.2 102.8)">22</text>
<text x="112.8" y="102.8" transform="rotate(-90 112.8 102.8)">23</text>
<text x="115.3" y="102.8" transform="rotate(-90 115.3 102.8)">24</text>
<text x="177.9" y="102.4">C3</text>
<text x="178.1" y="107.5">2.2nF</text>
<text x="216.9" y="105.4" transform="rotate(-90 216.9 105.4)">40</text>
<text x="219.5" y="105.4" transform="rotate(-90 219.5 105.4)">39</text>
<text x="222" y="105.4" transform="rotate(-90 222 105.4)">38</text>
<text x="224.5" y="105.4" transform="rotate(-90 224.5 105.4)">37</text>
<text x="227.1" y="105.4" transform="rotate(-90 227.1 105.4)">36</text>
<text x="229.6" y="105.4" transform="rotate(-90 229.6 105.4)">35</text>
<text x="232.2" y="105.4" transform="rotate(-90 232.2 105.4)">34</text>
<text x="234.7" y="105.4" transform="rotate(-90 234.7 105.4)">33</text>
<text x="237.2" y="105.4" transform="rotate(-90 237.2 105.4)">32</text>
<text x="239.8" y="105.4" transform="rotate(-90 239.8 105.4)">31</text>
<text x="285.3" y="105.9">B</text>
<text x="157.7" y="112.6">C10</text>
<text x="222.9" y="112.2" transform="rotate(-90 222.9 112.2)">XIN</text>
<text x="230.5" y="113" transform="rotate(-90 230.5 113)">DNC</text>
<text x="233" y="113" transform="rotate(-90 233 113)">DNC</text>
<text x="121.2" y="114.9" transform="rotate(-90 121.2 114.9)">12K</text>
<text x="123.2" y="114.4" transform="rotate(-90 123.2 114.4)">R1</text>
<text x="157.8" y="117.6">47nF</text>
<text x="202.7" y="118.1">1</text>
<text x="208" y="119">INN</text>
<text x="225.4" y="114.1" transform="rotate(-90 225.4 114.1)">XOUT</text>
<text x="241.8" y="119">CLKOUT</text>
<text x="253" y="118.1">30</text>
<text x="202.7" y="120.6">2</text>
<text x="202.7" y="123.2">3</text>
<text x="202.7" y="125.7">4</text>
<text x="208" y="121.5">INP</text>
<text x="208" y="124.1">RX_ANA_GND</text>
<text x="217.8" y="121.4" transform="rotate(-90 217.8 121.4)">RX_ANA_GND</text>
<text x="220.3" y="121.1" transform="rotate(-90 220.3 121.1)">RX_ANA_SUP</text>
<text x="228" y="121.4" transform="rotate(-90 228 121.4)">RX_ANA_GND</text>
<text x="235.6" y="121.1" transform="rotate(-90 235.6 121.1)">RX_ANA_SUP</text>
<text x="238.1" y="120.7" transform="rotate(-90 238.1 120.7)">RX_DIG_GND</text>
<text x="240.6" y="124.1">ADC_RDY</text>
<text x="240.7" y="120.4" transform="rotate(-90 240.7 120.4)">RX_DIG_SUP</text>
<text x="243.3" y="121.5">RESET</text>
<text x="253" y="125.7">27</text>
<text x="253" y="123.2">28</text>
<text x="253" y="120.6">29</text>
<text x="46.7" y="128.2" transform="rotate(-90 46.7 128.2)">16</text>
<text x="49.3" y="128.2" transform="rotate(-90 49.3 128.2)">15</text>
<text x="51.8" y="128.2" transform="rotate(-90 51.8 128.2)">14</text>
<text x="202.7" y="128.3">5</text>
<text x="202.7" y="130.8">6</text>
<text x="208" y="126.6">VCM</text>
<text x="208" y="129.2">DNC</text>
<text x="208" y="131.7">DNC</text>
<text x="241.8" y="131.7">SPISOMI</text>
<text x="241.8" y="129.2">SPISIMO</text>
<text x="242.9" y="126.6">SPISTE</text>
<text x="253" y="130.8">25</text>
<text x="253" y="128.3">26</text>
<text x="32.5" y="134.6">1</text>
<text x="32.5" y="137.2">2</text>
<text x="37.8" y="135.5">VDDIO</text>
<text x="47.6" y="134.6" transform="rotate(-90 47.6 134.6)">NC</text>
<text x="50.2" y="134.6" transform="rotate(-90 50.2 134.6)">NC</text>
<text x="52.7" y="135.8" transform="rotate(-90 52.7 135.8)">VDD</text>
<text x="58.6" y="135.5">NC</text>
<text x="65.1" y="137.2">12</text>
<text x="65.1" y="134.6">13</text>
<text x="202.7" y="133.3">7</text>
<text x="202.7" y="135.9">8</text>
<text x="208" y="134.2">BG</text>
<text x="208" y="136.8">VSS</text>
<text x="241.9" y="136.8">PD_ALM</text>
<text x="244.3" y="134.2">SCLK</text>
<text x="253" y="135.9">23</text>
<text x="253" y="133.3">24</text>
<text x="32.5" y="139.7">3</text>
<text x="32.5" y="142.2">4</text>
<text x="37.8" y="138">BYP</text>
<text x="37.8" y="140.6">DNC</text>
<text x="37.8" y="143.1">SCL</text>
<text x="57.3" y="143.1">GND</text>
<text x="57.3" y="138">GND</text>
<text x="57.4" y="140.6">INT1</text>
<text x="65.1" y="142.2">10</text>
<text x="65.1" y="139.7">11</text>
<text x="202.2" y="141">10</text>
<text x="202.7" y="138.4">9</text>
<text x="208" y="139.3">TX_REF</text>
<text x="208" y="141.9">DNC</text>
<text x="240" y="141.9">DIAG_END</text>
<text x="240.8" y="139.3">LED_ALM</text>
<text x="253" y="141">21</text>
<text x="253" y="138.4">22</text>
<text x="32.5" y="144.8">5</text>
<text x="37.8" y="145.7">GND</text>
<text x="47.6" y="146.6" transform="rotate(-90 47.6 146.6)">SDA</text>
<text x="50.2" y="146.6" transform="rotate(-90 50.2 146.6)">SA0</text>
<text x="52.7" y="146.6" transform="rotate(-90 52.7 146.6)">NC</text>
<text x="57.4" y="145.7">INT2</text>
<text x="65.6" y="144.8">9</text>
<text x="46.7" y="151.9" transform="rotate(-90 46.7 151.9)">6</text>
<text x="49.3" y="151.9" transform="rotate(-90 49.3 151.9)">7</text>
<text x="51.8" y="151.9" transform="rotate(-90 51.8 151.9)">8</text>
<text x="217.8" y="150.4" transform="rotate(-90 217.8 150.4)">TX_CTRL_SUP</text>
<text x="220.3" y="150.4" transform="rotate(-90 220.3 150.4)">LED_DRV_GND</text>
<text x="222.9" y="150.4" transform="rotate(-90 222.9 150.4)">LED_DRV_GND</text>
<text x="225.4" y="150.4" transform="rotate(-90 225.4 150.4)">TXN</text>
<text x="228" y="150.4" transform="rotate(-90 228 150.4)">TXP</text>
<text x="230.5" y="150.4" transform="rotate(-90 230.5 150.4)">LED_DRV_GND</text>
<text x="233" y="150.4" transform="rotate(-90 233 150.4)">LED_DRV_SUP</text>
<text x="235.6" y="150.4" transform="rotate(-90 235.6 150.4)">LED_DRV_SUP</text>
<text x="238.1" y="150.4" transform="rotate(-90 238.1 150.4)">RX_DIG_GND</text>
<text x="240.7" y="150.4" transform="rotate(-90 240.7 150.4)">AFE_PDN</text>
<text x="216.9" y="156.2" transform="rotate(-90 216.9 156.2)">11</text>
<text x="219.5" y="156.2" transform="rotate(-90 219.5 156.2)">12</text>
<text x="222" y="156.2" transform="rotate(-90 222 156.2)">13</text>
<text x="224.5" y="156.2" transform="rotate(-90 224.5 156.2)">14</text>
<text x="227.1" y="156.2" transform="rotate(-90 227.1 156.2)">15</text>
<text x="229.6" y="156.2" transform="rotate(-90 229.6 156.2)">16</text>
<text x="232.2" y="156.2" transform="rotate(-90 232.2 156.2)">17</text>
<text x="234.7" y="156.2" transform="rotate(-90 234.7 156.2)">18</text>
<text x="237.2" y="156.2" transform="rotate(-90 237.2 156.2)">19</text>
<text x="239.8" y="156.2" transform="rotate(-90 239.8 156.2)">20</text>
<text x="10.4" y="169.1">C</text>
<text x="26.2" y="171.4">1</text>
<text x="26.2" y="174">2</text>
<text x="31.5" y="172.3">NC</text>
<text x="41.6" y="172.3">Vcc</text>
<text x="49" y="174">7</text>
<text x="49" y="171.4">8</text>
<text x="183.4" y="170.3" transform="rotate(-90 183.4 170.3)">D4</text>
<text x="188.5" y="170" transform="rotate(-90 188.5 170)">IR</text>
<text x="191.2" y="171" transform="rotate(-90 191.2 171)">RED</text>
<text x="196.3" y="170.3" transform="rotate(-90 196.3 170.3)">D5</text>
<text x="285.3" y="169.1">C</text>
<text x="26.2" y="176.5">3</text>
<text x="26.2" y="179.1">4</text>
<text x="31.5" y="174.9">A1</text>
<text x="31.5" y="177.4">A2</text>
<text x="31.5" y="180">Vss</text>
<text x="41" y="180">SDA</text>
<text x="41.2" y="177.4">SCL</text>
<text x="41.9" y="174.9">WP</text>
<text x="49" y="179.1">5</text>
<text x="49" y="176.5">6</text>
<text x="133.5" y="190">D6</text>
<text x="132.9" y="195.1">LED</text>
<text x="37.3" y="199.8">1</text>
<text x="92.7" y="199.8">2</text>
<text x="148" y="199.8">3</text>
<text x="203.3" y="199.8">4</text>
<text x="258.6" y="199.8">5</text>
</g>
<g font-size="1.4">
<text x="59.9" y="15.2">1</text>
<text x="66.3" y="15.2">2</text>
<text x="14.6" y="22.2" transform="rotate(-90 14.6 22.2)">CONN_2</text>
<text x="17.1" y="20.2" transform="rotate(-90 17.1 20.2)">P2</text>
<text x="27.4" y="21.6">D</text>
<text x="35.1" y="21.6">S</text>
<text x="106.8" y="19.7">C5</text>
<text x="122" y="19.7">C6</text>
<text x="31.5" y="28.1" transform="rotate(-90 31.5 28.1)">G</text>
<text x="107" y="24.4">20pF</text>
<text x="122.3" y="24.4">20pF</text>
<text x="220.1" y="29.4" transform="rotate(-90 220.1 29.4)">CONN_3X2</text>
<text x="27.4" y="34.3">D</text>
<text x="35.1" y="34.3">S</text>
<text x="86.5" y="32.4">C13</text>
<text x="101.8" y="32.4">C14</text>
<text x="31.5" y="40.8" transform="rotate(-90 31.5 40.8)">G</text>
<text x="86.7" y="37.1">20pF</text>
<text x="102" y="37.1">20pF</text>
<text x="211.3" y="64.8" transform="rotate(-90 211.3 64.8)">C17</text>
<text x="216" y="64.7" transform="rotate(-90 216 64.7)">33p</text>
<text x="244.3" y="64.8" transform="rotate(-90 244.3 64.8)">C18</text>
<text x="249" y="64.7" transform="rotate(-90 249 64.7)">33p</text>
<text x="24.9" y="69.4">15nH</text>
<text x="42.7" y="69.4">10uH</text>
<text x="25.9" y="73.2">L5</text>
<text x="43.6" y="73.2">L4</text>
<text x="210" y="87.7" transform="rotate(-90 210 87.7)">C15</text>
<text x="214.7" y="87.5" transform="rotate(-90 214.7 87.5)">0.1uF</text>
<text x="243" y="89" transform="rotate(-90 243 89)">C16</text>
<text x="247.7" y="88.5" transform="rotate(-90 247.7 88.5)">0.1 uF</text>
<text x="100.9" y="113.3" transform="rotate(-90 100.9 113.3)">4.7k</text>
<text x="101.5" y="112.4">R9</text>
<text x="262.2" y="110.6" transform="rotate(-90 262.2 110.6)">10k</text>
<text x="264.1" y="110.4" transform="rotate(-90 264.1 110.4)">R4</text>
<text x="95.9" y="114.6" transform="rotate(-90 95.9 114.6)">4.7k</text>
<text x="97.7" y="114.2" transform="rotate(-90 97.7 114.2)">R3</text>
<text x="98.4" y="118.4" transform="rotate(-90 98.4 118.4)">4.7k</text>
<text x="100.3" y="118" transform="rotate(-90 100.3 118)">R8</text>
<text x="103.5" y="117.1" transform="rotate(-90 103.5 117.1)">4.7k</text>
<text x="105.3" y="116.7" transform="rotate(-90 105.3 116.7)">R7</text>
<text x="265.8" y="116.9">R5</text>
<text x="265.9" y="118.8">10</text>
<text x="60.1" y="122" transform="rotate(-90 60.1 122)">C23</text>
<text x="64.8" y="121.6" transform="rotate(-90 64.8 121.6)">4.7 uF</text>
<text x="168.2" y="128.2" transform="rotate(-90 168.2 128.2)">PHOTODIODE</text>
<text x="172" y="126.9" transform="rotate(-90 172 126.9)">D3</text>
<text x="182" y="129.6">R6</text>
<text x="182.1" y="131.5">1k</text>
<text x="16.6" y="137.8">C1</text>
<text x="172.9" y="135.3">C24</text>
<text x="17.1" y="142.5">0.1 uF</text>
<text x="23" y="140.4">C2</text>
<text x="173.4" y="140">0.01 uF</text>
<text x="179.2" y="142.9">C21</text>
<text x="23.4" y="145.1">0.1 uF</text>
<text x="179.5" y="147.6">2.2uF</text>
<text x="195.8" y="144.2">C22</text>
<text x="196" y="148.9">2.2uF</text>
<text x="92.5" y="164.5" transform="rotate(-90 92.5 164.5)">S</text>
<text x="97.9" y="167.6">G</text>
<text x="107.9" y="166.4">R12</text>
<text x="122.5" y="163.7" transform="rotate(-90 122.5 163.7)">3 k</text>
<text x="124.4" y="164.1" transform="rotate(-90 124.4 164.1)">R13</text>
<text x="185.2" y="166.4" transform="rotate(-90 185.2 166.4)">2</text>
<text x="192.8" y="166.4" transform="rotate(-90 192.8 166.4)">1</text>
<text x="217.3" y="165.8">C19</text>
<text x="92.5" y="172.2" transform="rotate(-90 92.5 172.2)">D</text>
<text x="107.4" y="168.3">100 k</text>
<text x="133.5" y="170.9">C26</text>
<text x="143.7" y="170.9">C27</text>
<text x="150" y="170.9">C28</text>
<text x="158.9" y="170.9">C29</text>
<text x="185.2" y="172.7" transform="rotate(-90 185.2 172.7)">1</text>
<text x="192.8" y="172.7" transform="rotate(-90 192.8 172.7)">2</text>
<text x="217.6" y="170.5">0.1uF</text>
<text x="246.8" y="172.8" transform="rotate(-90 246.8 172.8)">C20</text>
<text x="251.5" y="172.7" transform="rotate(-90 251.5 172.7)">1uF</text>
<text x="101.1" y="179.7">100 k</text>
<text x="101.6" y="177.9">R11</text>
<text x="115.7" y="179.1">G</text>
<text x="121.7" y="176" transform="rotate(-90 121.7 176)">D</text>
<text x="134" y="175.6">220 nF</text>
<text x="144" y="175.6">1 uF</text>
<text x="150.3" y="175.6">1 uF</text>
<text x="159.2" y="175.6">1 nF</text>
<text x="121.7" y="183.6" transform="rotate(-90 121.7 183.6)">S</text>
<text x="153.6" y="183">R15</text>
<text x="154.4" y="184.8">R</text>
<text x="76.6" y="187.8" transform="rotate(-90 76.6 187.8)">D2</text>
<text x="86.5" y="187.4">C25</text>
<text x="93.3" y="189.4" transform="rotate(-90 93.3 189.4)">1 M</text>
<text x="95.2" y="189.5" transform="rotate(-90 95.2 189.5)">R10</text>
<text x="120.6" y="190.6">R14</text>
<text x="131.1" y="191.8">1</text>
<text x="137.4" y="191.8">2</text>
<text x="143" y="191.8">D</text>
<text x="147.1" y="186.8" transform="rotate(-90 147.1 186.8)">G</text>
<text x="150.7" y="191.8">S</text>
<text x="80.4" y="194.2" transform="rotate(-90 80.4 194.2)">PHOTODIODE</text>
<text x="86.8" y="192.1">1 nF</text>
<text x="121.4" y="192.4">R</text>
</g>
<g font-size="1.1">
<text x="49.9" y="16.6" transform="rotate(-90 49.9 16.6)">VCC</text>
<text x="177.4" y="20.1">PWR_FLAG PWR_FLAG</text>
<text x="44.6" y="29.8">VCC</text>
<text x="202.3" y="24.2" transform="rotate(-90 202.3 24.2)">VCC</text>
<text x="48.3" y="30">VCC_NRF</text>
<text x="185.6" y="31.2">VCC</text>
<text x="132.2" y="50.2">VCC</text>
<text x="147.1" y="54.2">AVDD</text>
<text x="52.1" y="64.3">VCC_NRF</text>
<text x="260.5" y="61.5">VCC</text>
<text x="15" y="66.9">AVDD</text>
<text x="52.1" y="92.3">VCC_NRF</text>
<text x="51" y="118.7">VCC</text>
<text x="25.6" y="130.1">VCC</text>
<text x="123.3" y="145.4">VCC</text>
<text x="52.2" y="166.9">VCC</text>
<text x="110.8" y="193.1" transform="rotate(-90 110.8 193.1)">VCC</text>
</g>
</svg>
